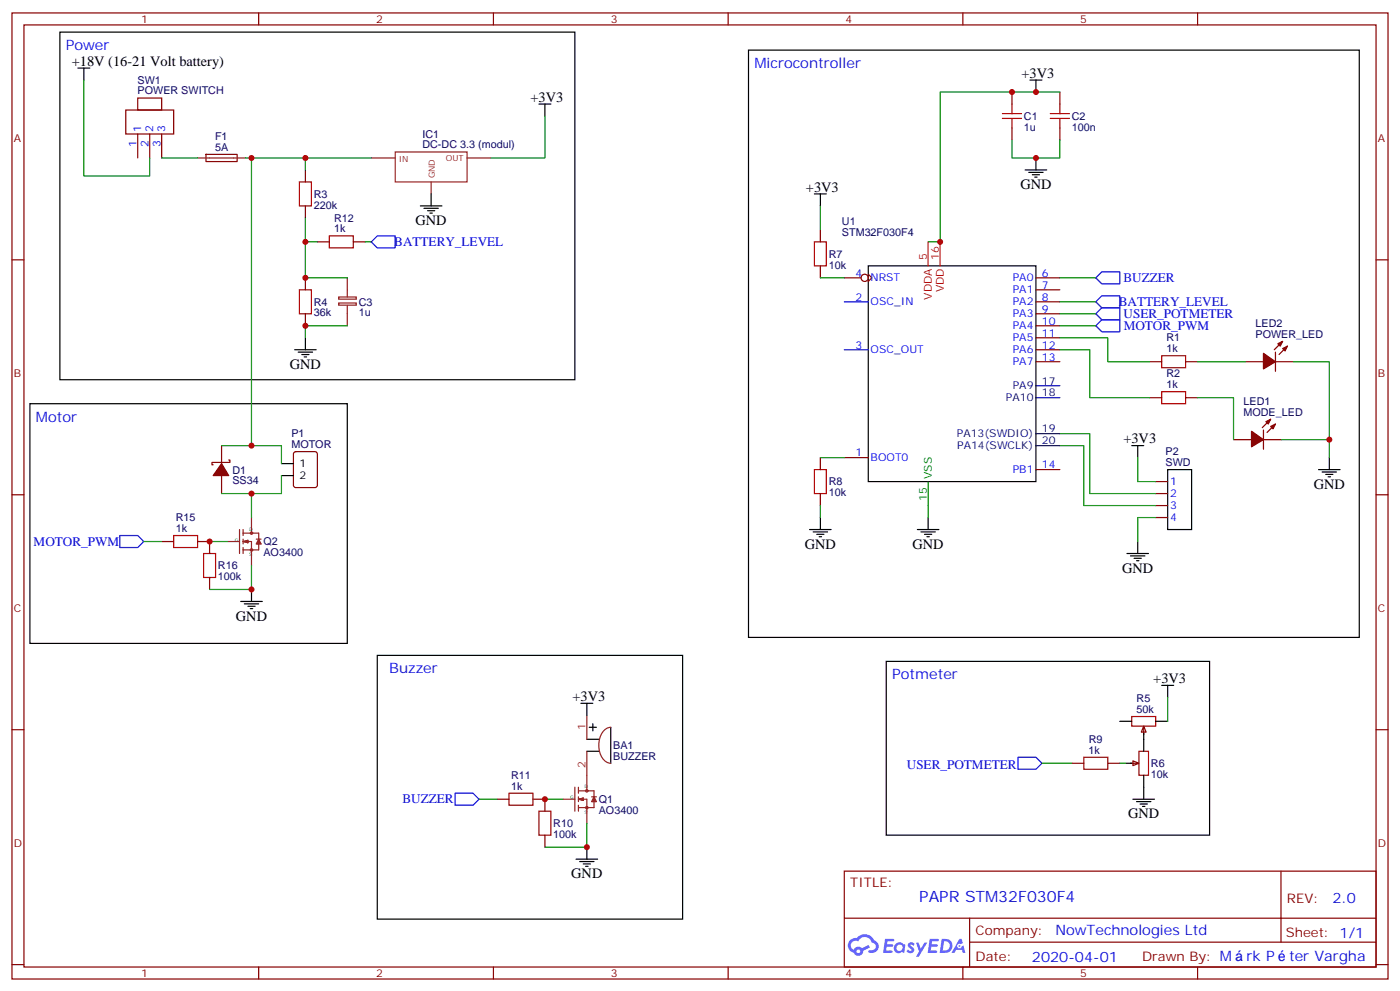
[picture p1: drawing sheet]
<svg xmlns="http://www.w3.org/2000/svg" width="412mm" height="292mm" viewBox="0 0 412 292" stroke-linecap="round" stroke-linejoin="round" font-family="sans-serif">
<path d="M17.6 9.5h151.7v102.3h-151.7zM220.5 14.7h179.9v172.9h-179.9zM8.8 118.8h93.5v70.6h-93.5zM111.1 192.9h90v77.6h-90zM261.1 194.7h95.2v51.1h-95.2z" fill="none" stroke="#000" stroke-width=".35"/>
<g fill="none" stroke="#870000" stroke-width=".35">
<path d="M3.5 3.8h405.4v284.3h-405.4zM7.1 7.3h398.2v277.3h-398.2zM76.2 3.8v3.5M145.3 3.8v3.5M214.5 3.8v3.5M283.6 3.8v3.5M352.8 3.8v3.5M3.5 76.5h3.6M405.3 76.5h3.6M3.5 145.6h3.6M405.3 145.6h3.6M3.5 214.8h3.6"/>
<path d="M405.3 214.8h3.6M248.7 256.4h156.6v28.2h-156.6zM377.3 256.4v20.9M248.7 270.2h156.5M285.6 277.3h119.6M285.6 270.2v14.2M3.5 283.9h3.6M76.2 284.6v3.5M145.3 284.6v3.5M214.5 284.6v3.5M283.6 284.6v3.5M352.8 284.6v3.5"/>
<path d="M405.3 283.9h3.6"/>
</g>
<g fill="#5487ff">
<path d="M267.7 277.6a1.22 1.22 0 0 1 1.7 .2l-.4 .6a.47 .47 0 0 0-.3-.4 .47 .47 0 0 0-.5 .2l.1 .2a1.14 1.14 0 0 1 .8 1.8 1.14 1.14 0 0 1-1.9 0l-.2-.2 .5-.6 .7 .5a.29 .29 0 0 0 .3-.3 .29 .29 0 0 0-.2-.3 1.04 1.04 0 0 1-.6-1.7z"/>
<path d="M260.7 276.3h2.4l.3 .2-.2 .5-1.8 .1-.1 .8h1.5l.3 .4-.3 .4h-1.6l-.2 1.1h1.7l.2 .3-.2 .3-2.6 .1z"/>
<path d="M273.8 276.3h2.4l.3 .2-.1 .5-1.8 .1-.2 .8h1.6l.3 .4-.4 .4h-1.6l-.1 1.1h1.7l.2 .3-.2 .3-2.6 .1z"/>
<path d="M282.6 276.3h.7l.3 1.3-.6 .3a.69 .69 0 0 0-1 .3 .69 .69 0 0 0 .4 .9 .69 .69 0 0 0 .9-.6l.5-.2 .6 2.2h-.8l-.2-.9h-1.8l-.5 .9h-.8z"/>
<path d="M269.8 277.4h.8l.6 1.8 1.1-1.8h.9l-2.6 4.2h-.8l.9-1.5z"/>
<path d="M277.4 276.3l-.6 4.2h1.3a2.11 2.11 0 0 0 2.5-2.1 2.11 2.11 0 0 0-2.5-2.1zM278.1 277.1a1.39 1.39 0 0 1 1.7 1.4 1.39 1.39 0 0 1-1.8 1.3h-.3z"/>
<path d="M263.7 277.9a1.54 1.54 0 0 0-.1 2.2 1.54 1.54 0 0 0 2.2 .1l.6 .3 .3-2.3-.2-.3h-.4a1.49 1.49 0 0 0-2.4 0zM264 278.9a.94 .94 0 0 1 1.8 0 .94 .94 0 0 1-1.8 0z"/>
<path d="M250.4 276.7a2.18 2.18 0 0 0 1.1 3.7 1.44 1.44 0 0 0 1.6 .9 1.44 1.44 0 0 0 1.2-1.4l2-1.1-.5-.7-1.9 1a1.47 1.47 0 0 0-2.4 .4 1.39 1.39 0 0 1-.7-1.9 1.39 1.39 0 0 1 2-.5 2.12 2.12 0 0 1 2.2-1.3 2.12 2.12 0 0 1 1.9 1.7 1.14 1.14 0 0 1 1.1 1.4 1.14 1.14 0 0 1-1.7 .7 .43 .43 0 0 0-.5 .4 .43 .43 0 0 0 .4 .5 1.98 1.98 0 0 0 2.5-1.2 1.98 1.98 0 0 0-1.2-2.6 3.1 3.1 0 0 0-5.3-.6l-.9 .1zM252.3 280a.55 .55 0 0 1 1.1 0 .55 .55 0 0 1-1.1 0z"/>
<circle cx="282.6" cy="278.4" r=".26"/>
</g>
<g fill="none" stroke="#870000" stroke-width=".35">
<path d="M37 32.4h14.2v7h-14.2zM40.6 28.9h7v3.5h-7zM40.6 39.4v7.1M44.1 39.4v7.1M47.6 39.4v7.1M298.1 27.1v3.5M298.1 37.7v3.5M312.2 27.1v3.5M312.2 37.7v3.5M60.7 45.4h9.1v2.1l-9.1 .1zM90 50v3.6M90 60.6v3.5"/>
<path d="M93.5 71.2h3.5M104.1 71.2h3.5M241.7 67.7v3.5M241.7 78.2v3.6M90 81.8v3.5M90 92.4v3.5M248.7 81.8h4.9M255.8 80.7l1 1.1-1 1M305.2 81.8h7M305.2 85.3h7M305.2 88.8h7M305.2 92.4h7"/>
<path d="M305.2 95.9h7M305.2 99.4h7M305.2 102.9h7M305.2 106.5h7M338.7 106.5h3.5M338.7 117.1h3.5M349.2 106.5h3.6M349.2 117.1h3.6M366.9 106.5h5.3M375.7 106.5h5.3M375.7 103.6v5.7M377.8 100.5l-2.4 2.4"/>
<path d="M379.2 101.9l-2.4 2.5M65.3 131.2v5.3M65.3 140v5.3M67.4 135.4h.3v.7h-5.3v.7h.4M86.7 133.1l.4-.2h5.7l.6 .5 .1 9.4-.5 .7h-5.9l-.6-.5-.1-9.4zM241.7 134.7v3.5M248.7 134.7h7.1M305.2 138.2h7M363.4 129.4h5.3M372.2 126.6v5.6M372.2 129.4h5.3M374.3 123.4l-2.5 2.5"/>
<path d="M375.7 124.8l-2.5 2.5M47.6 159.4h3.6M58.2 159.4h3.5v3.5M241.7 145.3v3.5M340.4 141.7h3.6M340.4 145.3h3.6M340.4 148.8h3.6M340.4 152.3h3.6M61.7 170v3.5M336.9 213.7l.7 1.8h-1.4zM336.9 214.1v2.1M146.4 235.2h3.5"/>
<path d="M157 235.2h3.5v3.6M315.7 224.6h3.6M326.3 224.6h3.5M333 224.6h2.1M333.7 223.9l1.8 .7-1.8 .8zM160.5 245.8v3.5"/>
<circle cx="254.7" cy="81.8" r="1.06"/>
</g>
<g fill="none" stroke="#8c2424" stroke-width=".35">
<path d="M58.2 46.5h14.1M109.4 46.5h7M116.4 44.7h21.2v8.9h-21.2zM127 53.6v3.5M137.6 46.5h7M99.8 89.2h5.2v.6h-5.2zM99.8 87.4h5.2v.7h-5.2zM102.3 81.8v5.6M102.3 89.9v6M67 159.4h3.6M70.6 155.9v7M71.6 156.9h4.6v2.5"/>
<path d="M71.6 159.4h2.5v7M71.6 155.9v1.7M71.6 158.7v1.4M71.6 159.4l1.4 .3M72.3 159.4l.7 .3M73 159l-1.4 .4M73 159v.7M73 159l-1 .4 1 .3M74.1 152.3v4.6M75.5 158.7h1.4M76.2 159.7v2.2h-4.6M76.2 158.7l.7 1.4h-1.4z"/>
<path d="M76.2 159.4l.4 .7M76.2 159.4l-.4 .7M76.2 159.4l.4 .3M76.2 159.4l-.4 .3M71.6 161.1v1.8M172.9 210.5v7.1M179.9 214.1a4.3 4.3 0 0 0-3.5 4.3 5.7 5.7 0 0 0 2.9 6.2h.6M165.8 235.2h3.5M169.3 231.7v7.1M170.4 232.8h4.6v2.4M170.4 235.2h2.5v7.1M170.4 231.7v1.8"/>
<path d="M170.4 234.5v1.4M170.4 237v1.8M170.4 235.2l1.4 .4M171.1 235.2l.7 .4M171.8 234.9l-1.4 .3M171.8 234.9v.7M171.8 234.9l-1.1 .3 1.1 .4M172.9 221.1v11.7M174.3 234.5h1.4M175 235.6v2.1h-4.6M175 234.5l.7 1.4h-1.4zM175 235.2l.3 .7"/>
<path d="M175 235.2l-.4 .7M175 235.2l.3 .4M175 235.2l-.4 .4"/>
<circle cx="74.1" cy="156.9" r=".35"/>
<circle cx="74.1" cy="161.9" r=".35"/>
<circle cx="172.9" cy="237.7" r=".35"/>
<circle cx="172.9" cy="232.8" r=".35"/>
</g>
<g fill="none" stroke="#000" stroke-width=".35">
<path d="M22.9 20h3.6M24.7 20v3.6M158.7 30.6h3.6M160.5 30.6v3.5M303.4 23.6h3.5M305.2 23.6v3.5M127 57.1v3.5M239.9 57.1h3.5M241.7 57.1v3.5M302 50h6.3M303 50.7h4.3M304.1 51.4h2.1"/>
<path d="M304.8 52.1h.7M305.2 46.5v3.5M123.8 60.6h6.4M124.9 61.3h4.2M125.9 62h2.2M126.6 62.7h.8M255.8 78.2h49.4v63.5h-49.4zM90 99.4v3.5M86.8 102.9h6.3M87.8 103.6h4.3M88.9 104.4h2.1M89.6 105.1h.7"/>
<path d="M82.9 136.5h3.5M82.9 140h3.5M333.4 131.2h3.5M335.1 131.2v3.5M344 138.2h7v17.7h-7zM388.4 138.2h6.4M389.5 138.9h4.2M390.5 139.6h2.1M391.6 134.7v3.5M238.5 155.9h6.3M239.5 156.6h4.3M240.6 157.3h2.1"/>
<path d="M241.3 158h.7M241.7 152.3v3.6M270.2 155.9h6.4M271.3 156.6h4.2M272.3 157.3h2.2M273 158h.8M273.4 152.3v3.6M335.1 159.4v3.5M391.2 140.3h.7M70.9 177h6.4M72 177.7h4.2M73 178.4h2.1"/>
<path d="M73.7 179.1h.7M74.1 173.5v3.5M332 162.9h6.3M333 163.6h4.3M334.1 164.3h2.1M334.8 165h.7M171.1 207h3.5M172.9 217.6h3.5M172.9 207v3.5M173.6 214.1h2.1M174.6 213v2.1M179.9 214.1v10.5"/>
<path d="M329.8 212.3h3.6M336.9 215.8v5.3M340.4 212.3h3.6M342.2 201.7h3.5M344 201.7v3.5M172.9 221.1h3.5M331.6 224.6h1.8M333.7 235.2h6.4M334.8 235.9h4.2M335.8 236.6h2.2M336.5 237.3h.8M336.9 228.2v7"/>
<path d="M169.7 252.9h6.3M170.7 253.6h4.3M171.8 254.3h2.1M172.5 255h.7M172.9 249.3v3.6"/>
</g>
<path d="M109.4 71.2l1.7-1.8h5.3v3.6h-5.3zM248.7 88.8h7.1M322.8 88.8l1.8-1.7h5.2v3.5h-5.2zM322.8 95.9l1.8-1.8h5.2v3.5h-5.2zM322.8 92.4l1.8-1.8h5.2v3.5h-5.2zM322.8 81.8l1.8-1.8h5.2v3.5h-5.2zM248.7 102.9h7.1M35.3 157.6h5.3l1.7 1.8-1.7 1.7h-5.3zM134.1 233.5h5.2l1.8 1.7-1.8 1.8h-5.2zM299.9 222.9h5.3l1.7 1.7-1.7 1.8h-5.3z" fill="none" stroke="#00f" stroke-width=".35"/>
<path d="M273.4 71.2v7M276.9 71.2v7" fill="none" stroke="#f00" stroke-width=".35"/>
<g fill="none" stroke="#008700" stroke-width=".35">
<path d="M24.7 23.6v28.2h19.4v-5.3M160.5 34.1v12.4h-15.9M312.2 27.1h-35.3v44.1h-3.5M47.6 46.5h10.6M72.3 46.5h37.1M74.1 46.5v84.7M90 46.5v3.5M298.1 41.2v5.3h14.1v-5.3M90 71.2v10.6h12.3M90 64.1v7.1h3.5M107.6 71.2h1.8M241.7 60.6v7.1"/>
<path d="M102.3 95.9h-12.3v3.5M241.7 81.8h7M312.2 88.8h10.6M312.2 81.8h10.6M312.2 99.4h14.1v7.1h12.4M312.2 95.9h10.6M312.2 92.4h10.6M312.2 102.9h8.8v14.2h17.7M352.8 117.1h10.6v12.3M352.8 106.5h14.1M381 106.5h10.6v28.2M65.3 131.2h17.6v5.3"/>
<path d="M82.9 140v5.3h-17.6M241.7 134.7h7M312.2 127.6h8.8v17.7h19.4M312.2 131.2h7.1v17.6h21.1M335.1 134.7v7h5.3M377.5 129.4h14.1M42.3 159.4h5.3M61.7 159.4h5.3M74.1 145.3v7M241.7 148.8v3.5M273.4 141.7v10.6M340.4 152.3h-5.3v7.1"/>
<path d="M74.1 166.4v7.1h-12.4M344 205.2v7.1M141.1 235.2h5.3M160.5 235.2h5.3M306.9 224.6h8.8M329.8 224.6h1.8M172.9 242.3v7h-12.4"/>
</g>
<path d="M305.2 113.5h7M305.2 117.1h7M305.2 127.6h7M305.2 131.2h7" fill="none" stroke="#000087" stroke-width=".35"/>
<g fill="none" stroke="#a10000" stroke-width=".35">
<path d="M295.3 34.9h5.6M295.3 33.4h5.6M298.1 30.6v2.8M298.1 34.9v2.8M309.4 34.9h5.6M309.4 33.4h5.6M312.2 30.6v2.8M312.2 34.9v2.8M88.2 53.6h3.5v7h-3.5zM97 69.4h7.1v3.6h-7.1zM239.9 71.2h3.5v7h-3.5zM88.2 85.3h3.5v7.1h-3.5z"/>
<path d="M342.2 104.7h7v3.5h-7zM342.2 115.3h7v3.5h-7zM239.9 138.2h3.5v7.1h-3.5zM51.2 157.6h7v3.5h-7zM60 162.9h3.5v7.1h-3.5zM333.4 210.9h7v2.8h-7zM149.9 233.5h7.1v3.5h-7.1zM158.7 238.8h3.6v7h-3.6zM319.3 222.9h7v3.5h-7zM335.5 221.1h2.8v7.1h-2.8z"/>
</g>
<g fill="#870000" stroke="#870000" stroke-width=".35">
<path d="M374.3 125.5l1.4-.7-.7 1.4z"/>
<path d="M372.9 124.1l1.4-.7-.7 1.4z"/>
<path d="M368.7 126.9l3.5 2.5-3.5 2.1z"/>
<path d="M377.8 102.6l1.4-.7-.7 1.4z"/>
<path d="M376.4 101.2l1.4-.7-.7 1.4z"/>
<path d="M372.2 104l3.5 2.5-3.5 2.1z"/>
<path d="M65.3 136.5l2.1 3.5h-4.6z"/>
</g>
<g fill="#c00">
<circle cx="74.1" cy="145.3" r=".88"/>
<circle cx="74.1" cy="173.5" r=".88"/>
<circle cx="61.7" cy="159.4" r=".88"/>
<circle cx="391.6" cy="129.4" r=".88"/>
<circle cx="90" cy="71.2" r=".88"/>
<circle cx="298.1" cy="27.1" r=".88"/>
<circle cx="172.9" cy="249.3" r=".88"/>
<circle cx="305.2" cy="46.5" r=".88"/>
<circle cx="305.2" cy="27.1" r=".88"/>
<circle cx="90" cy="46.5" r=".88"/>
<circle cx="74.1" cy="46.5" r=".88"/>
<circle cx="160.5" cy="235.2" r=".88"/>
<circle cx="90" cy="81.8" r=".88"/>
<circle cx="90" cy="95.9" r=".88"/>
<circle cx="276.9" cy="71.2" r=".88"/>
<circle cx="74.1" cy="131.2" r=".88"/>
</g>
<text font-size="4.6" fill="#00f" x="270.8" y="265.4">PAPR STM32F030F4</text>
<g font-size="4.2" fill="#00f">
<text x="19.4" y="14.7">Power</text>
<text x="222.2" y="20">Microcontroller</text>
<text x="10.6" y="124.1">Motor</text>
<text x="114.7" y="198.2">Buzzer</text>
<text x="262.8" y="200">Potmeter</text>
<text x="392.5" y="265.7">2.0</text>
<text x="310.9" y="275.2">NowTechnologies Ltd</text>
<text x="304" y="283">2020-04-01</text>
<text x="367.1" y="282.9">rk P</text>
<text x="379.7" y="282.9">ter Vargha</text>
</g>
<g font-size="4.2">
<text x="21.2" y="19.3">+18V (16-21 Volt battery)</text>
<text x="300.9" y="22.9">+3V3</text>
<text x="156.3" y="29.9">+3V3</text>
<text x="237.4" y="56.4">+3V3</text>
<text x="300.6" y="55.7">GND</text>
<text x="122.4" y="66.3">GND</text>
<text x="85.4" y="108.6">GND</text>
<text x="330.9" y="130.5">+3V3</text>
<text x="387" y="143.9">GND</text>
<text x="237.1" y="161.5">GND</text>
<text x="268.8" y="161.5">GND</text>
<text x="330.6" y="168.6">GND</text>
<text x="69.5" y="182.7">GND</text>
<text x="339.7" y="201">+3V3</text>
<text x="168.6" y="206.3">+3V3</text>
<text x="332.3" y="240.9">GND</text>
<text x="168.3" y="258.5">GND</text>
</g>
<g font-size="3.9" fill="#00f">
<text x="116.1" y="72.4">BATTERY_LEVEL</text>
<text x="330.9" y="83">BUZZER</text>
<text x="329.6" y="90.1">BATTERY_LEVEL</text>
<text x="331" y="93.6">USER_POTMETER</text>
<text x="331" y="97.1">MOTOR_PWM</text>
<text x="9.9" y="160.7">MOTOR_PWM</text>
<text x="267.1" y="226.4">USER_POTMETER</text>
<text x="118.6" y="236.5">BUZZER</text>
</g>
<g font-size="3.9" fill="#800">
<text x="250.5" y="261">TITLE:</text>
<text x="379.1" y="265.7">REV:</text>
<text x="287.4" y="275.2">Company:</text>
<text x="378.7" y="275.8">Sheet: 1/1</text>
<text x="287.4" y="282.9">Date:</text>
<text x="336.4" y="282.9">Drawn By: M</text>
</g>
<g font-size="3.2" fill="#800">
<text x="41.6" y="6.8">1</text>
<text x="110.8" y="6.8">2</text>
<text x="179.9" y="6.8">3</text>
<text x="249.1" y="6.8">4</text>
<text x="318.2" y="6.8">5</text>
<text x="4.1" y="41.9">A</text>
<text x="405.9" y="41.9">A</text>
<text x="4.1" y="111.1">B</text>
<text x="405.9" y="111.1">B</text>
<text x="4.1" y="180.2">C</text>
<text x="405.9" y="180.2">C</text>
<text x="4.1" y="249.3">D</text>
<text x="405.9" y="249.3">D</text>
<text x="41.6" y="287.6">1</text>
<text x="110.8" y="287.6">2</text>
<text x="179.9" y="287.6">3</text>
<text x="249.1" y="287.6">4</text>
<text x="318.2" y="287.6">5</text>
</g>
<g font-size="3.2" fill="#000080">
<text x="40.5" y="27.8">POWER SWITCH</text>
<text x="40.5" y="24.6">SW1</text>
<text x="301.6" y="35.3">C1</text>
<text x="315.7" y="35.3">C2</text>
<text x="63.3" y="41.2">F1</text>
<text x="124.4" y="40.5">IC1</text>
<text x="301.6" y="38.5">1u</text>
<text x="315.7" y="38.5">100n</text>
<text x="63.3" y="44.4">5A</text>
<text x="124.4" y="43.7">DC-DC 3.3 (modul)</text>
<text x="92.4" y="58.2">R3</text>
<text x="92.4" y="61.4">220k</text>
<text x="98.4" y="65.2">R12</text>
<text x="98.4" y="68.4">1k</text>
<text x="248" y="69.4">STM32F030F4</text>
<text x="248" y="66.3">U1</text>
<text x="244.1" y="75.9">R7</text>
<text x="244.1" y="79.1">10k</text>
<text x="92.4" y="90">R4</text>
<text x="92.4" y="93.2">36k</text>
<text x="105.7" y="93.1">1u</text>
<text x="105.7" y="90">C3</text>
<text x="343.6" y="100.5">R1</text>
<text x="369.8" y="99.4">POWER_LED</text>
<text x="369.8" y="96.3">LED2</text>
<text x="343.6" y="103.6">1k</text>
<text x="343.6" y="111.1">R2</text>
<text x="343.6" y="114.2">1k</text>
<text x="366.3" y="119.2">LED1</text>
<text x="366.3" y="122.3">MODE_LED</text>
<text x="85.8" y="131.9">MOTOR</text>
<text x="85.8" y="128.7">P1</text>
<text x="343.4" y="137.2">SWD</text>
<text x="343.4" y="133.9">P2</text>
<text x="68.4" y="142.5">SS34</text>
<text x="68.4" y="139.4">D1</text>
<text x="244.1" y="142.9">R8</text>
<text x="244.1" y="146.1">10k</text>
<text x="51.8" y="153.4">R15</text>
<text x="51.8" y="156.6">1k</text>
<text x="77.6" y="160.5">Q2</text>
<text x="64.2" y="167.6">R16</text>
<text x="77.6" y="163.7">AO3400</text>
<text x="64.2" y="170.8">100k</text>
<text x="334.8" y="209.8">50k</text>
<text x="334.8" y="206.7">R5</text>
<text x="180.6" y="220.5">BA1</text>
<text x="320.7" y="221.8">1k</text>
<text x="320.7" y="218.7">R9</text>
<text x="180.6" y="223.7">BUZZER</text>
<text x="339" y="225.8">R6</text>
<text x="150.6" y="232.4">1k</text>
<text x="150.6" y="229.2">R11</text>
<text x="339" y="228.9">10k</text>
<text x="176.4" y="239.6">AO3400</text>
<text x="176.4" y="236.4">Q1</text>
<text x="163" y="243.4">R10</text>
<text x="163" y="246.6">100k</text>
</g>
<g font-size="3.2" fill="#00f">
<text x="41.6" y="38.7" transform="rotate(-90 41.6 38.7)">1</text>
<text x="45.2" y="38.7" transform="rotate(-90 45.2 38.7)">2</text>
<text x="48.7" y="38.7" transform="rotate(-90 48.7 38.7)">3</text>
<text x="40.2" y="43.2" transform="rotate(-90 40.2 43.2)">1</text>
<text x="43.7" y="43.2" transform="rotate(-90 43.7 43.2)">2</text>
<text x="47.3" y="43.2" transform="rotate(-90 47.3 43.2)">3</text>
<text x="252" y="81.4">4</text>
<text x="256.5" y="82.8">NRST</text>
<text x="298.3" y="82.8">PA0</text>
<text x="306.9" y="81.4">6</text>
<text x="252" y="88.5">2</text>
<text x="256.5" y="89.9">OSC_IN</text>
<text x="298.3" y="86.4">PA1</text>
<text x="298.3" y="89.9">PA2</text>
<text x="306.9" y="84.9">7</text>
<text x="306.9" y="88.5">8</text>
<text x="298.3" y="93.4">PA3</text>
<text x="306.9" y="92">9</text>
<text x="306.9" y="95.5">10</text>
<text x="298.3" y="96.9">PA4</text>
<text x="298.3" y="100.5">PA5</text>
<text x="306.9" y="99.1">11</text>
<text x="252" y="102.6">3</text>
<text x="256.5" y="104">OSC_OUT</text>
<text x="298.3" y="104">PA6</text>
<text x="298.3" y="107.5">PA7</text>
<text x="306.9" y="102.6">12</text>
<text x="306.9" y="106.1">13</text>
<text x="252" y="134.3">1</text>
<text x="256.5" y="135.7">BOOT0</text>
<text x="306.9" y="137.9">14</text>
<text x="298.3" y="139.3">PB1</text>
<text x="344.7" y="142.8">1</text>
<text x="344.7" y="146.3">2</text>
<text x="344.7" y="149.9">3</text>
<text x="344.7" y="153.4">4</text>
</g>
<g font-size="3.2" fill="#f00">
<text x="273" y="76.5" transform="rotate(-90 273 76.5)">5</text>
<text x="276.6" y="76.5" transform="rotate(-90 276.6 76.5)">16</text>
<text x="274.5" y="88.2" transform="rotate(-90 274.5 88.2)">VDDA</text>
<text x="278" y="86" transform="rotate(-90 278 86)">VDD</text>
</g>
<g font-size="3.2" fill="#008">
<text x="306.9" y="113.2">17</text>
<text x="296.3" y="118.1">PA10</text>
<text x="298.3" y="114.6">PA9</text>
<text x="306.9" y="116.7">18</text>
<text x="281.9" y="128.7">PA13(SWDIO)</text>
<text x="306.9" y="127.3">19</text>
<text x="306.9" y="130.8">20</text>
<text x="282" y="132.2">PA14(SWCLK)</text>
</g>
<g font-size="3.2">
<text x="88.2" y="137.5">1</text>
<text x="88.2" y="141">2</text>
</g>
<g font-size="3.2" fill="#080">
<text x="274.5" y="141" transform="rotate(-90 274.5 141)">VSS</text>
<text x="273" y="147.5" transform="rotate(-90 273 147.5)">15</text>
</g>
<g font-size="3.2" fill="#8d2323">
<text x="172.5" y="214.8" transform="rotate(-90 172.5 214.8)">1</text>
<text x="172.5" y="226" transform="rotate(-90 172.5 226)">2</text>
</g>
<g font-size="2.5" fill="#8d2323">
<text x="117.5" y="47.6">IN</text>
<text x="131.3" y="47.4">OUT</text>
<text x="128.1" y="52.5" transform="rotate(-90 128.1 52.5)">GND</text>
</g>
<g font-size="1.4" fill="#238d23">
<text x="69.1" y="159.4">G</text>
<text x="73.4" y="156.2">D</text>
<text x="73.4" y="163.6">S</text>
<text x="172.2" y="232.1">D</text>
<text x="167.9" y="235.2">G</text>
<text x="172.2" y="239.5">S</text>
</g>
</svg>
